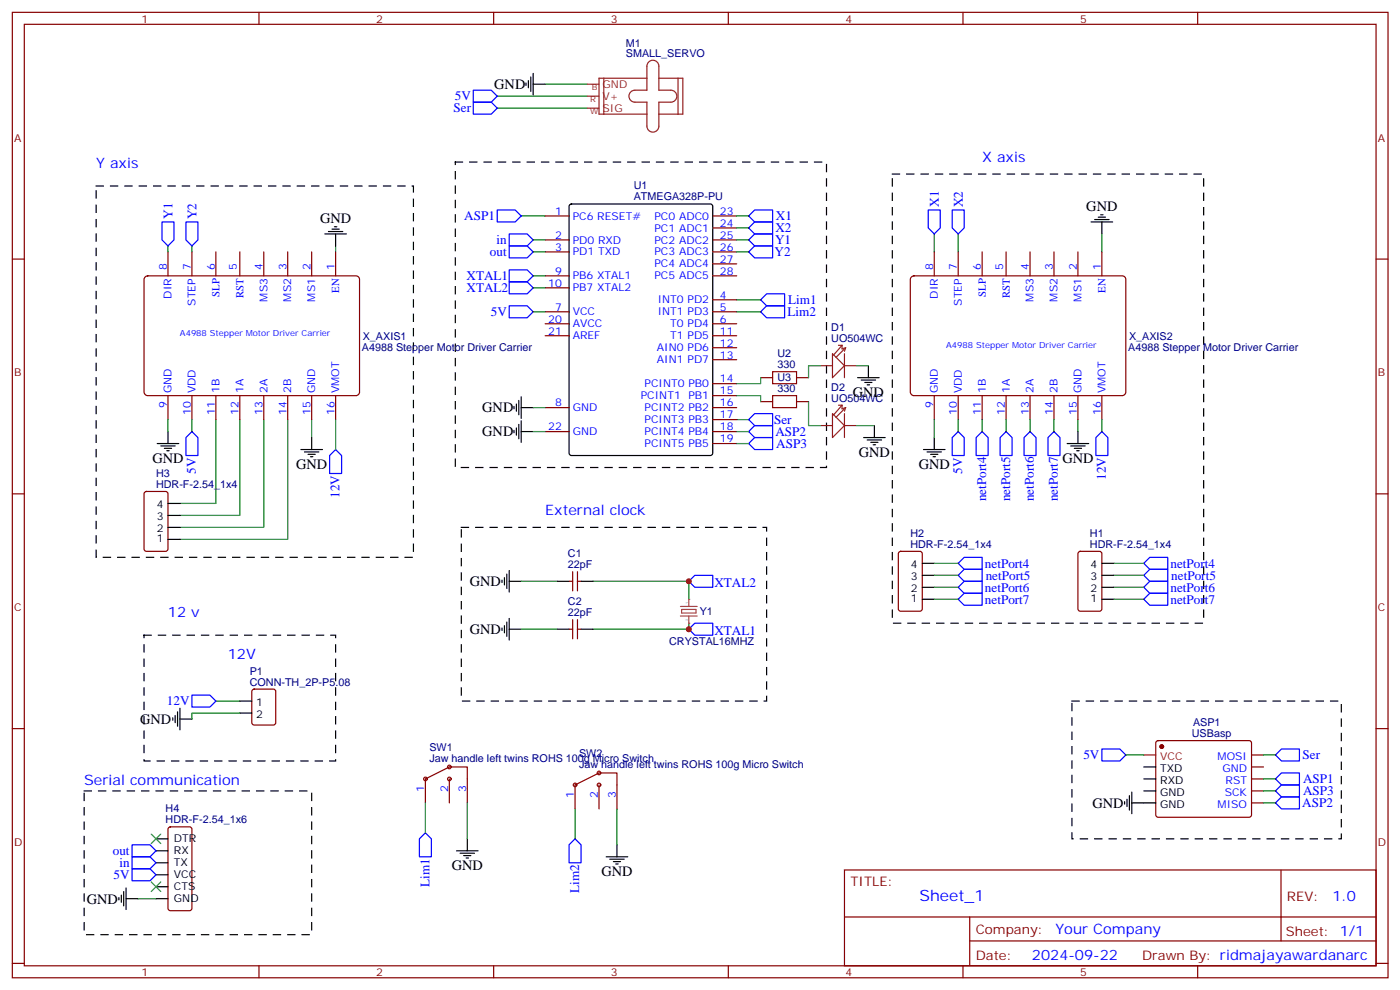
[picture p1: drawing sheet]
<svg xmlns="http://www.w3.org/2000/svg" width="413mm" height="292mm" viewBox="0 0 413 292" stroke-linecap="round" stroke-linejoin="round" font-family="sans-serif">
<g fill="none" stroke="#870000" stroke-width=".35">
<path d="M3.6 3.6h405.4v284.4h-405.4zM7.2 7.2h398.2v277.2h-398.2zM76.3 3.6v3.6M145.5 3.6v3.6M214.6 3.6v3.6M283.7 3.6v3.6M352.9 3.6v3.6M3.6 76.3h3.6M405.4 76.3h3.6M3.6 145.5h3.6M405.4 145.5h3.6M3.6 214.6h3.6"/>
<path d="M74.4 203.2l.5-.2h5.6l.7 .4v9.4l-.4 .7h-5.9l-.7-.4v-9.4zM340.8 218.3l.4-.2h26.9l.5 .2 .2 .5v21.2l-.3 .5-.4 .2h-26.9l-.5-.2-.2-.5v-21.2zM405.4 214.6h3.6M368.8 222.4h3.5M368.8 225.9h3.5M368.8 229.4h3.5M368.8 232.9h3.5M368.8 236.5h3.5M49.7 243.7l.5-.2h5.6l.7 .5 .1 23.5-.5 .7h-5.9l-.6-.4-.1-23.6zM248.8 256.2h156.6v28.2h-156.6zM377.4 256.2v20.9M248.8 270.1h156.5"/>
<path d="M285.7 277.1h119.6M285.7 270.1v14.1M3.6 283.7h3.6M76.3 284.4v3.6M145.5 284.4v3.6M214.6 284.4v3.6M283.7 284.4v3.6M352.9 284.4v3.6M405.4 283.7h3.6"/>
</g>
<g fill="none" stroke="#008700" stroke-width=".35">
<path d="M146.5 31.9h26.5M146.5 28.3h26.5M160.6 24.8h12.4M49.5 72.4v1.8M56.6 72.4v1.8M98.9 72.4v1.8M153.6 63.6h7M275.3 68.9v5.3M282.3 68.9v5.3M324.7 68.9v5.3M91.8 123.6v5.3M217.1 123.6h3.5"/>
<path d="M174.7 171.2h28.3v5.3M203 183.6v1.7h-28.3M63.6 206.5h7.1M40.7 264.7h5.3"/>
</g>
<path d="M28.3 54.8h93.5v109.3h-93.5zM134.2 47.7h109.3v90h-109.3zM262.9 51.3h91.7v132.3h-91.7zM42.4 187.1h56.5v37h-56.5zM315.8 206.5h79.4v40.6h-79.4zM24.8 232.9h67v42.4h-67z" fill="none" stroke="#000" stroke-width=".35" stroke-dasharray="2.1 2.1"/>
<g fill="none" stroke="#00f" stroke-width=".35">
<path d="M139.5 30.1h5.2l1.8 1.8-1.8 1.7h-5.2zM139.5 26.6h5.2l1.8 1.7-1.8 1.8h-5.2zM146.5 61.8h5.3l1.8 1.8-1.8 1.8h-5.3zM150 72.4h5.3l1.8 1.8-1.8 1.8h-5.3zM150 68.9h5.3l1.8 1.8-1.8 1.7h-5.3zM150 79.5h5.3l1.8 1.7-1.8 1.8h-5.3zM150 90.1h5.3l1.8 1.7-1.8 1.8h-5.3zM150 83h5.3l1.8 1.8-1.8 1.7h-5.3zM220.6 130.6l1.8-1.7h5.2v3.5h-5.2zM220.6 127.1l1.8-1.8h5.2v3.6h-5.2zM222.4 121.8h5.2v3.5h-5.2l-1.8-1.7zM56.6 204.7h5.2l1.8 1.8-1.8 1.7h-5.2z"/>
<path d="M324.7 220.6h5.3l1.7 1.8-1.7 1.7h-5.3zM375.8 236.5l1.8-1.8h5.3v3.5h-5.3zM375.8 232.9l1.8-1.7h5.3v3.5h-5.3zM375.8 229.4l1.8-1.8h5.3v3.6h-5.3zM375.8 222.4l1.8-1.8h5.3v3.5h-5.3zM38.9 255.9h5.3l1.8 1.7-1.8 1.8h-5.3zM38.9 248.8h5.3l1.8 1.8-1.8 1.7h-5.3zM38.9 252.3h5.3l1.8 1.8-1.8 1.8h-5.3z"/>
</g>
<g fill="none" stroke="#000" stroke-width=".35">
<path d="M155 24.4v.8M155.7 23.7v2.2M156.4 22.7v4.2M157.1 24.8h3.5M157.1 21.6v6.4M70.7 206.5h3.5M70.7 210h3.5M331.4 236.1v.7M332.1 235.4v2.1M332.8 234.4v4.2M333.5 236.5h7M333.5 233.3v6.3"/>
<path d="M337 225.9h3.5M337 229.4h3.5M337 232.9h3.5M46 247.1h3.5M46 250.6h3.5M46 254.1h3.5M46 257.6h3.5M35 264.3v.7M35.7 263.6v2.1M36.4 262.6v4.2M37.1 264.7h3.6M37.1 261.5v6.4"/>
<path d="M46 261.2h3.5M46 264.7h3.5"/>
</g>
<circle cx="342.3" cy="219.9" r=".53" fill="#870000" stroke="#870000" stroke-width=".35"/>
<path d="M337 222.4h3.5" fill="none" stroke="#f00" stroke-width=".35"/>
<path d="M191.1 18.3a1.76 1.76 0 0 1 1.9-.4 1.76 1.76 0 0 1 1.1 1.6v7.1h3.6a1.76 1.76 0 0 1 1.7 1.7 1.76 1.76 0 0 1-1.7 1.8h-3.6v7a1.76 1.76 0 0 1-1.7 1.8 1.76 1.76 0 0 1-1.8-1.8v-7h-3.5a1.76 1.76 0 0 1-1.8-1.8 1.76 1.76 0 0 1 1.8-1.7h3.5v-7.1zM173 31.9h3.5M173 28.3h3.5M173 24.8h3.5M177.9 23v10.6M190.6 23h-14.1v10.6h14.1M194.1 23h7.1v10.6h-7.1M199.8 23v10.6" fill="none" stroke="#8c2424" stroke-width=".35"/>
<path d="M44.6 245.6l2.8 2.9M44.6 259.8l2.8 2.8M47.4 245.6l-2.8 2.9M47.4 259.8l-2.8 2.8" fill="none" stroke="#3c3" stroke-width=".35"/>
<path d="M200.5 178.6h4.9M200.8 179.5h4.3v1.1h-4.3zM203 176.5v2.1M200.5 181.4h4.9M203 181.4v2.2" fill="none" stroke="#a64a4a" stroke-width=".35"/>
<g fill="#a64a4a">
<circle cx="203" cy="183.6" r=".18"/>
<circle cx="203" cy="176.5" r=".18"/>
</g>
<g fill="none" stroke="#870000" stroke-width=".35">
<path d="M49.5 74.2v7M56.6 74.2v7M63.6 74.2v7M70.7 74.2v7M77.7 74.2v7M84.8 74.2v7M91.8 74.2v7M98.9 74.2v7M160.6 63.6h7.1M160.6 70.7h7.1M160.6 74.2h7.1M210 63.6h7.1"/>
<path d="M210 70.7h7.1M210 74.2h7.1M210 67.1h7.1M210 77.7h7.1M275.3 74.2v7M282.3 74.2v7M289.4 74.2v7M296.4 74.2v7M303.5 74.2v7M310.6 74.2v7M317.6 74.2v7M324.7 74.2v7"/>
<path d="M42.7 81.7l.8-.5h61.4l.6 .2 .4 .9v33.5l-.4 .5-.6 .2h-61.7l-.6-.5-.2-.5v-33.2zM160.6 91.8h7.1M160.6 95.4h7.1M160.6 81.2h7.1M160.6 84.8h7.1M160.6 98.9h7.1M210 88.3h7.1M210 91.8h7.1M210 95.4h7.1M210 81.2h7.1M210 98.9h7.1M268.5 81.7l.8-.5h61.4l.6 .2 .4 .9v33.5l-.5 .5-.5 .2h-61.8l-.5-.5-.2-.5v-33.2z"/>
<path d="M49.5 116.5v7.1M56.6 116.5v7.1M63.6 116.5v7.1M70.7 116.5v7.1M77.7 116.5v7.1M84.8 116.5v7.1M91.8 116.5v7.1M98.9 116.5v7.1M210 102.4h7.1M210 105.9h7.1M210 113h7.1M210 116.5h7.1"/>
<path d="M224.1 111.2h3.5M224.1 118.3h3.5M234.7 111.2h3.5M234.7 118.3h3.5M275.3 116.5v7.1M282.3 116.5v7.1M289.4 116.5v7.1M296.4 116.5v7.1M303.5 116.5v7.1M310.6 116.5v7.1M317.6 116.5v7.1M324.7 116.5v7.1"/>
<path d="M160.6 120.1h7.1M160.6 127.1h7.1M210 120.1h7.1M210 123.6h7.1M210 127.1h7.1M210 130.6h7.1M42.7 145l.4-.3h5.7l.6 .5 .1 16.5-.5 .6-5.9 .1-.6-.5-.1-16.4zM167.7 171.2h1M168.7 168.4v5.6M170.1 168.4v5.6M170.1 171.2h1.1M264.9 162.6l.5-.2h5.6l.7 .4v16.5l-.4 .7h-5.9l-.7-.4v-16.5z"/>
<path d="M317.8 162.6l.5-.2h5.7l.6 .4 .1 16.5-.5 .7h-5.9l-.6-.4-.1-16.5zM167.7 185.3h1M168.7 182.5v5.6M170.1 182.5v5.6M170.1 185.3h1.1M125.3 229.4v7.1M132.4 229.4v7.1M137.7 229.4v7.1M169.4 231.2v7M176.5 231.2v7M181.8 231.2v7"/>
</g>
<g fill="none" stroke="#000" stroke-width=".35">
<path d="M95.7 68.9h6.4M96.8 68.2h4.2M97.8 67.5h2.1M98.5 66.8h.7M98.9 68.9v3.5M167.9 60.3l.5-.2h40.9l.7 .4v73l-.5 .6-41.1 .1-.7-.5v-72.9zM321.5 65.4h6.3M322.5 64.7h4.3M323.6 64h2.1M324.3 63.3h.7M324.7 65.4v3.5M151.4 119.7v.7"/>
<path d="M152.2 119v2.1M152.9 117.9v4.3M153.6 116.9v6.3M252.7 111.2h6.3M253.8 111.9h4.2M254.8 112.6h2.1M255.5 113.3h.7M255.9 107.7v3.5M46.3 130.6h6.4M47.4 131.3h4.2M48.4 132h2.2M49.1 132.8h.7"/>
<path d="M49.5 127.1v3.5M88.7 132.4h6.3M89.7 133.1h4.2M90.8 133.8h2.1M91.5 134.5h.7M91.8 128.9v3.5M151.4 126.8v.7M152.2 126v2.2M152.9 125v4.2M153.6 127.1h3.5M153.6 123.9v6.4M153.6 120.1h3.5"/>
<path d="M254.5 128.9h6.3M255.5 129.6h4.3M256.6 130.3h2.1M257.3 131h.7M257.6 125.3v3.6M272.1 132.4h6.3M273.2 133.1h4.2M274.2 133.8h2.1M274.9 134.5h.7M275.3 128.9v3.5M314.4 130.6h6.4M315.5 131.3h4.2"/>
<path d="M316.5 132h2.2M317.3 132.8h.7M317.6 127.1v3.5M49.5 158.9h3.5M49.5 155.3h3.5M49.5 151.8h3.5M49.5 148.3h3.5M147.9 170.9v.7M148.6 170.1v2.2M149.3 169.1v4.2M150 171.2h3.6M150 168v6.4"/>
<path d="M164.1 171.2h3.6M171.2 171.2h3.5M271.7 176.5h3.6M271.7 173h3.6M271.7 169.4h3.6M271.7 165.9h3.6M324.7 176.5h3.5M324.7 173h3.5M324.7 169.4h3.5M324.7 165.9h3.5M147.9 185v.7M148.6 184.3v2.1"/>
<path d="M149.3 183.2v4.2M150 185.3h3.6M150 182.1v6.4M164.1 185.3h3.6M171.2 185.3h3.5M50.9 211.4v.7M51.6 210.7v2.1M52.3 209.7v4.2M53 211.8h3.6M53 208.6v6.3M134.5 250.6h6.4M135.6 251.3h4.2"/>
<path d="M136.6 252h2.1M137.3 252.7h.7M137.7 247.1v3.5M178.6 252.3h6.4M179.7 253h4.2M180.7 253.8h2.1M181.4 254.5h.7M181.8 248.8v3.5"/>
</g>
<path d="M135.9 155.3h90v51.2h-90z" fill="none" stroke="#000" stroke-width=".35" stroke-dasharray="2.1 2.1"/>
<g fill="none" stroke="#008700" stroke-width=".35">
<path d="M157.1 70.7h3.5M157.1 74.2h3.5M217.1 63.6h3.5M217.1 67.1h3.5M217.1 70.7h3.5M217.1 74.2h3.5M157.1 91.8h3.5M157.1 81.2h3.5M157.1 84.8h3.5M217.1 88.3h7M217.1 91.8h7M217.1 116.5h7v1.8"/>
<path d="M224.1 111.2v1.8h-7M238.2 118.3v7h3.6M241.8 107.7h-3.6v3.5M252.3 107.7h3.6M49.5 123.6v3.5M56.6 123.6v3.5M63.6 123.6v24.7h-10.6M70.7 123.6v28.2h-17.7M77.7 123.6v31.7h-24.7M84.8 123.6v35.3h-31.8M98.9 123.6v8.8M157.1 127.1h3.5"/>
<path d="M157.1 120.1h3.5M217.1 127.1h3.5M217.1 130.6h3.5M252.3 125.3h5.3M275.3 123.6v5.3M282.3 123.6v3.5M289.4 123.6v3.5M296.4 123.6v3.5M303.5 123.6v3.5M310.6 123.6v3.5M317.6 123.6v3.5M324.7 123.6v3.5"/>
<path d="M153.6 171.2h10.5M275.3 165.9h7M275.3 169.4h7M275.3 173h7M275.3 176.5h7M328.2 165.9h8.8M328.2 169.4h8.8M328.2 173h8.8M328.2 176.5h8.8M153.6 185.3h10.5M70.7 210h-14.1v1.8M125.3 236.5v8.8"/>
<path d="M137.7 236.5v10.6M169.4 238.2v8.9M181.8 238.2v10.6M331.7 222.4h5.3M372.3 222.4h3.5M372.3 229.4h3.5M372.3 232.9h3.5M372.3 236.5h3.5"/>
</g>
<g fill="none" stroke="#00f" stroke-width=".35">
<path d="M47.7 65.4h3.6v5.3l-1.8 1.7-1.8-1.7zM54.8 65.4h3.5v5.3l-1.7 1.7-1.8-1.7zM220.6 74.2l1.8-1.8h5.2v3.6h-5.2zM220.6 70.7l1.8-1.8h5.2v3.5h-5.2zM220.6 67.1l1.8-1.7h5.2v3.5h-5.2zM220.6 63.6l1.8-1.8h5.2v3.6h-5.2zM273.5 61.8h3.5v5.3l-1.7 1.8-1.8-1.8zM280.6 61.8h3.5v5.3l-1.8 1.8-1.7-1.8zM224.1 88.3l1.8-1.8h5.3v3.6h-5.3zM224.1 91.8l1.8-1.7h5.3v3.5h-5.3zM56.6 127.1l1.7 1.8v5.3h-3.5v-5.3zM98.9 132.4l1.7 1.8v5.3h-3.5v-5.3z"/>
<path d="M282.3 127.1l1.8 1.8v5.3h-3.5v-5.3zM289.4 127.1l1.7 1.8v5.3h-3.5v-5.3zM294.7 128.9l1.7-1.8 1.8 1.8v5.3h-3.5zM301.7 128.9l1.8-1.8 1.8 1.8v5.3h-3.6zM310.6 127.1l1.7 1.8v5.3h-3.5v-5.3zM324.7 127.1l1.7 1.8v5.3h-3.5v-5.3zM204.7 169.4h5.3v3.6h-5.3l-1.7-1.8zM282.3 165.9l1.8-1.8h5.3v3.6h-5.3zM282.3 169.4l1.8-1.7h5.3v3.5h-5.3zM282.3 173l1.8-1.8h5.3v3.5h-5.3zM282.3 176.5l1.8-1.8h5.3v3.6h-5.3zM337 165.9l1.8-1.8h5.3v3.6h-5.3z"/>
<path d="M337 169.4l1.8-1.7h5.3v3.5h-5.3zM337 173l1.8-1.8h5.3v3.5h-5.3zM337 176.5l1.8-1.8h5.3v3.6h-5.3zM204.7 183.6h5.3v3.5h-5.3l-1.7-1.8zM125.3 245.3l1.8 1.8v5.2h-3.5v-5.2zM169.4 247.1l1.8 1.7v5.3h-3.5v-5.3z"/>
</g>
<g fill="none" stroke="#900" stroke-width=".35">
<path d="M125.3 229.4l7.1-3.5h5.3v3.5M169.4 231.2l7.1-3.6h5.3v3.6"/>
<circle cx="125.3" cy="229.4" r=".53"/>
<circle cx="132.4" cy="225.9" r=".53"/>
<circle cx="132.4" cy="229.4" r=".53"/>
<circle cx="169.4" cy="231.2" r=".53"/>
<circle cx="176.5" cy="227.6" r=".53"/>
<circle cx="176.5" cy="231.2" r=".53"/>
</g>
<path d="M227.6 109.5h7.1v3.5h-7.1zM227.6 116.5h7.1v3.6h-7.1z" fill="none" stroke="#a10000" stroke-width=".35"/>
<g fill="none" stroke="#8c2424" stroke-width=".35">
<path d="M241.8 107.7h3.5M245.3 104.2l3.5 3.5-3.5 3.5zM247.1 101.7h1M247.1 119.3h1M248.1 101.7l-2.5 2.8M248.1 101.7v1.1l1.1-.4M248.1 119.3v1.1l1.1-.3M248.1 119.3l-2.5 2.9M248.8 104.2v7M248.8 107.7h3.5M249.2 102.4l-2.9 2.8M249.2 102.4l-.4 1.1"/>
<path d="M241.8 125.3h3.5M245.3 121.8l3.5 3.5-3.5 3.6zM248.8 121.8v7.1M248.8 125.3h3.5M249.2 120.1l-2.9 2.8M249.2 120.1l-.4 1"/>
</g>
<g fill="#c00">
<circle cx="203" cy="185.3" r=".88"/>
<circle cx="203" cy="171.2" r=".88"/>
</g>
<text font-size="4.6" fill="#00f" x="270.9" y="265.3">Sheet_1</text>
<g font-size="4.2">
<text x="145.6" y="26.2">GND</text>
<text x="94.3" y="65.6">GND</text>
<text x="320.1" y="62.1">GND</text>
<text x="251.3" y="116.9">GND</text>
<text x="142.1" y="121.4">GND</text>
<text x="142.1" y="128.5">GND</text>
<text x="44.9" y="136.3">GND</text>
<text x="253" y="134.5">GND</text>
<text x="313" y="136.3">GND</text>
<text x="87.2" y="138">GND</text>
<text x="270.7" y="138">GND</text>
<text x="138.5" y="172.6">GND</text>
<text x="138.5" y="186.7">GND</text>
<text x="41.3" y="213.2">GND</text>
<text x="321.9" y="237.9">GND</text>
<text x="133.1" y="256.2">GND</text>
<text x="177.2" y="258">GND</text>
<text x="25.6" y="266.1">GND</text>
</g>
<g font-size="4.2" fill="#00f">
<text x="289.4" y="47.7">X axis</text>
<text x="28.3" y="49.5">Y axis</text>
<text x="160.6" y="151.8">External clock</text>
<text x="49.5" y="181.8">12 v</text>
<text x="67.1" y="194.1">12V</text>
<text x="24.8" y="231.2">Serial communication</text>
<text x="392.6" y="265.5">1.0</text>
<text x="311" y="275">Your Company</text>
<text x="304.1" y="282.9">2024-09-22</text>
</g>
<g font-size="3.9" fill="#00f">
<text x="134" y="29.5">5V</text>
<text x="133.6" y="33.1">Ser</text>
<text x="50.9" y="64.4" transform="rotate(-90 50.9 64.4)">Y1</text>
<text x="57.9" y="64.5" transform="rotate(-90 57.9 64.5)">Y2</text>
<text x="136.8" y="64.8">ASP1</text>
<text x="228.6" y="64.9">X1</text>
<text x="276.6" y="60.9" transform="rotate(-90 276.6 60.9)">X1</text>
<text x="283.7" y="61" transform="rotate(-90 283.7 61)">X2</text>
<text x="146.3" y="71.9">in</text>
<text x="228.4" y="72">Y1</text>
<text x="228.5" y="68.4">X2</text>
<text x="144.4" y="75.4">out</text>
<text x="228.2" y="75.5">Y2</text>
<text x="137.5" y="82.5">XTAL1</text>
<text x="137.5" y="86">XTAL2</text>
<text x="232.2" y="89.6">Lim1</text>
<text x="144.6" y="93">5V</text>
<text x="232" y="93.1">Lim2</text>
<text x="228.1" y="124.9">Ser</text>
<text x="228.5" y="128.4">ASP2</text>
<text x="228.7" y="131.9">ASP3</text>
<text x="57.7" y="139.5" transform="rotate(-90 57.7 139.5)">5V</text>
<text x="283.5" y="139.5" transform="rotate(-90 283.5 139.5)">5V</text>
<text x="325.8" y="141.3" transform="rotate(-90 325.8 141.3)">12V</text>
<text x="100" y="146.6" transform="rotate(-90 100 146.6)">12V</text>
<text x="290.5" y="147.6" transform="rotate(-90 290.5 147.6)">netPort4</text>
<text x="297.6" y="147.6" transform="rotate(-90 297.6 147.6)">netPort5</text>
<text x="304.7" y="147.6" transform="rotate(-90 304.7 147.6)">netPort6</text>
<text x="311.7" y="147.6" transform="rotate(-90 311.7 147.6)">netPort7</text>
<text x="290.2" y="167.2">netPort4</text>
<text x="344.9" y="167.2">netPort4</text>
<text x="210.5" y="173">XTAL2</text>
<text x="290.4" y="170.7">netPort5</text>
<text x="345.1" y="170.7">netPort5</text>
<text x="290.2" y="174.3">netPort6</text>
<text x="290.2" y="177.8">netPort7</text>
<text x="344.9" y="174.3">netPort6</text>
<text x="344.9" y="177.8">netPort7</text>
<text x="210.5" y="187.1">XTAL1</text>
<text x="49.2" y="207.6">12V</text>
<text x="319.2" y="223.5">5V</text>
<text x="383.8" y="223.6">Ser</text>
<text x="383.9" y="230.7">ASP1</text>
<text x="383.7" y="237.8">ASP2</text>
<text x="383.9" y="234.2">ASP3</text>
<text x="33.2" y="251.7">out</text>
<text x="35.2" y="255.3">in</text>
<text x="33.5" y="258.8">5V</text>
<text x="126.5" y="261.2" transform="rotate(-90 126.5 261.2)">Lim1</text>
<text x="170.6" y="263" transform="rotate(-90 170.6 263)">Lim2</text>
</g>
<g font-size="3.9" fill="#800">
<text x="250.6" y="260.8">TITLE:</text>
<text x="379.2" y="265.5">REV:</text>
<text x="287.5" y="275">Company:</text>
<text x="378.9" y="275.6">Sheet: 1/1</text>
<text x="287.5" y="282.7">Date:</text>
<text x="336.5" y="282.8">Drawn By: ridmajayawardanarc</text>
</g>
<g font-size="3.2" fill="#800">
<text x="41.7" y="6.6">1</text>
<text x="110.9" y="6.6">2</text>
<text x="180" y="6.6">3</text>
<text x="249.2" y="6.6">4</text>
<text x="318.3" y="6.6">5</text>
<text x="4.2" y="41.7">A</text>
<text x="406" y="41.7">A</text>
<text x="4.2" y="110.9">B</text>
<text x="406" y="110.9">B</text>
<text x="4.2" y="180">C</text>
<text x="406" y="180">C</text>
<text x="4.2" y="249.2">D</text>
<text x="406" y="249.2">D</text>
<text x="41.7" y="287.4">1</text>
<text x="110.9" y="287.4">2</text>
<text x="180" y="287.4">3</text>
<text x="249.2" y="287.4">4</text>
<text x="318.3" y="287.4">5</text>
</g>
<g font-size="3.2" fill="#000080">
<text x="184.4" y="16.7">SMALL_SERVO</text>
<text x="184.4" y="13.7">M1</text>
<text x="186.7" y="59">ATMEGA328P-PU</text>
<text x="186.7" y="55.8">U1</text>
<text x="106.9" y="100">X_AXIS1</text>
<text x="244.9" y="100.6">UO504WC</text>
<text x="244.9" y="97.5">D1</text>
<text x="332.7" y="100">X_AXIS2</text>
<text x="106.6" y="103.2">A4988 Stepper Motor Driver Carrier</text>
<text x="229.1" y="105.2">U2</text>
<text x="332.4" y="103.2">A4988 Stepper Motor Driver Carrier</text>
<text x="229.1" y="108.4">330</text>
<text x="229.1" y="112.3">U3</text>
<text x="229.1" y="115.5">330</text>
<text x="244.9" y="118.3">UO504WC</text>
<text x="244.9" y="115.1">D2</text>
<text x="46" y="143.7">HDR-F-2.54_1x4</text>
<text x="46" y="140.5">H3</text>
<text x="268.2" y="161.3">HDR-F-2.54_1x4</text>
<text x="268.2" y="158.1">H2</text>
<text x="321.1" y="161.3">HDR-F-2.54_1x4</text>
<text x="321.1" y="158.1">H1</text>
<text x="167.3" y="167.3">22pF</text>
<text x="167.3" y="164.1">C1</text>
<text x="167.3" y="178.2">C2</text>
<text x="167.3" y="181.4">22pF</text>
<text x="206.2" y="181.2">Y1</text>
<text x="197.2" y="190">CRYSTAL16MHZ</text>
<text x="73.6" y="201.9">CONN-TH_2P-P5.08</text>
<text x="73.6" y="198.7">P1</text>
<text x="351.5" y="213.9">ASP1</text>
<text x="126.5" y="221.1">SW1</text>
<text x="351.2" y="217.1">USBasp</text>
<text x="126.5" y="224.3">Jaw handle left twins ROHS 100g Micro Switch</text>
<text x="170.6" y="226.1">Jaw handle left twins ROHS 100g Micro Switch</text>
<text x="170.6" y="222.9">SW2</text>
<text x="48.8" y="239.2">H4</text>
<text x="48.8" y="242.5">HDR-F-2.54_1x6</text>
</g>
<g font-size="3.2" fill="#8d2323">
<text x="177.6" y="29.4">V+</text>
<text x="177.6" y="25.9">GND</text>
<text x="177.6" y="32.9">SIG</text>
</g>
<g font-size="3.2" fill="#00f">
<text x="163.5" y="63.3">1</text>
<text x="168.7" y="64.7">PC6 RESET#</text>
<text x="192.8" y="64.7">PC0 ADC0</text>
<text x="212.1" y="63.3">23</text>
<text x="163.5" y="70.3">2</text>
<text x="168.7" y="71.7">PD0 RXD</text>
<text x="192.8" y="68.2">PC1 ADC1</text>
<text x="192.8" y="71.7">PC2 ADC2</text>
<text x="212.1" y="66.8">24</text>
<text x="212.1" y="70.3">25</text>
<text x="163.5" y="73.8">3</text>
<text x="168.7" y="75.2">PD1 TXD</text>
<text x="192.8" y="75.2">PC3 ADC3</text>
<text x="212.1" y="73.8">26</text>
<text x="212.1" y="77.4">27</text>
<text x="49.1" y="79.5" transform="rotate(-90 49.1 79.5)">8</text>
<text x="56.2" y="79.5" transform="rotate(-90 56.2 79.5)">7</text>
<text x="63.3" y="79.5" transform="rotate(-90 63.3 79.5)">6</text>
<text x="69.8" y="79.5" transform="rotate(-90 69.8 79.5)">5</text>
<text x="77.4" y="79.5" transform="rotate(-90 77.4 79.5)">4</text>
<text x="84.4" y="79.5" transform="rotate(-90 84.4 79.5)">3</text>
<text x="91.5" y="79.5" transform="rotate(-90 91.5 79.5)">2</text>
<text x="98.5" y="79.5" transform="rotate(-90 98.5 79.5)">1</text>
<text x="163.5" y="80.9">9</text>
<text x="168.7" y="82.3">PB6 XTAL1</text>
<text x="192.8" y="78.8">PC4 ADC4</text>
<text x="192.8" y="82.3">PC5 ADC5</text>
<text x="212.1" y="80.9">28</text>
<text x="274.9" y="79.5" transform="rotate(-90 274.9 79.5)">8</text>
<text x="282" y="79.5" transform="rotate(-90 282 79.5)">7</text>
<text x="289" y="79.5" transform="rotate(-90 289 79.5)">6</text>
<text x="295.6" y="79.5" transform="rotate(-90 295.6 79.5)">5</text>
<text x="303.1" y="79.5" transform="rotate(-90 303.1 79.5)">4</text>
<text x="310.2" y="79.5" transform="rotate(-90 310.2 79.5)">3</text>
<text x="317.3" y="79.5" transform="rotate(-90 317.3 79.5)">2</text>
<text x="324.3" y="79.5" transform="rotate(-90 324.3 79.5)">1</text>
<text x="50.6" y="87.9" transform="rotate(-90 50.6 87.9)">DIR</text>
<text x="57.6" y="90" transform="rotate(-90 57.6 90)">STEP</text>
<text x="64.7" y="87.4" transform="rotate(-90 64.7 87.4)">SLP</text>
<text x="71.7" y="87.7" transform="rotate(-90 71.7 87.7)">RST</text>
<text x="78.8" y="88.8" transform="rotate(-90 78.8 88.8)">MS3</text>
<text x="85.8" y="88.8" transform="rotate(-90 85.8 88.8)">MS2</text>
<text x="92.9" y="88.8" transform="rotate(-90 92.9 88.8)">MS1</text>
<text x="99.9" y="86.2" transform="rotate(-90 99.9 86.2)">EN</text>
<text x="161.5" y="84.4">10</text>
<text x="168.7" y="85.8">PB7 XTAL2</text>
<text x="193.8" y="89.4">INT0 PD2</text>
<text x="212.1" y="87.9">4</text>
<text x="276.3" y="87.9" transform="rotate(-90 276.3 87.9)">DIR</text>
<text x="283.4" y="90" transform="rotate(-90 283.4 90)">STEP</text>
<text x="290.4" y="87.4" transform="rotate(-90 290.4 87.4)">SLP</text>
<text x="297.5" y="87.7" transform="rotate(-90 297.5 87.7)">RST</text>
<text x="304.6" y="88.8" transform="rotate(-90 304.6 88.8)">MS3</text>
<text x="311.6" y="88.8" transform="rotate(-90 311.6 88.8)">MS2</text>
<text x="318.7" y="88.8" transform="rotate(-90 318.7 88.8)">MS1</text>
<text x="325.7" y="86.2" transform="rotate(-90 325.7 86.2)">EN</text>
<text x="161.5" y="95">20</text>
<text x="163.5" y="91.5">7</text>
<text x="168.7" y="92.9">VCC</text>
<text x="193.8" y="92.9">INT1 PD3</text>
<text x="212.1" y="91.5">5</text>
<text x="212.1" y="95">6</text>
<text x="161.5" y="98.5">21</text>
<text x="168.7" y="96.4">AVCC</text>
<text x="168.7" y="99.9">AREF</text>
<text x="197.5" y="96.4">T0 PD4</text>
<text x="197.5" y="99.9">T1 PD5</text>
<text x="212.1" y="98.5">11</text>
<text x="193.6" y="103.5">AIN0 PD6</text>
<text x="193.6" y="107">AIN1 PD7</text>
<text x="212.1" y="102.1">12</text>
<text x="212.1" y="105.6">13</text>
<text x="212.1" y="112.6">14</text>
<text x="50.6" y="115.8" transform="rotate(-90 50.6 115.8)">GND</text>
<text x="57.6" y="115.8" transform="rotate(-90 57.6 115.8)">VDD</text>
<text x="64.7" y="115.8" transform="rotate(-90 64.7 115.8)">1B</text>
<text x="71.7" y="115.8" transform="rotate(-90 71.7 115.8)">1A</text>
<text x="78.8" y="115.8" transform="rotate(-90 78.8 115.8)">2A</text>
<text x="85.8" y="115.8" transform="rotate(-90 85.8 115.8)">2B</text>
<text x="92.9" y="115.8" transform="rotate(-90 92.9 115.8)">GND</text>
<text x="99.9" y="115.8" transform="rotate(-90 99.9 115.8)">VMOT</text>
<text x="163.5" y="119.7">8</text>
<text x="188.8" y="117.6">PCINT1</text>
<text x="189.9" y="114.1">PCINT0 PB0</text>
<text x="202.8" y="117.6">PB1</text>
<text x="212.1" y="116.2">15</text>
<text x="212.1" y="119.7">16</text>
<text x="276.3" y="115.8" transform="rotate(-90 276.3 115.8)">GND</text>
<text x="283.4" y="115.8" transform="rotate(-90 283.4 115.8)">VDD</text>
<text x="290.4" y="115.8" transform="rotate(-90 290.4 115.8)">1B</text>
<text x="297.5" y="115.8" transform="rotate(-90 297.5 115.8)">1A</text>
<text x="304.6" y="115.8" transform="rotate(-90 304.6 115.8)">2A</text>
<text x="311.6" y="115.8" transform="rotate(-90 311.6 115.8)">2B</text>
<text x="318.7" y="115.8" transform="rotate(-90 318.7 115.8)">GND</text>
<text x="325.7" y="115.8" transform="rotate(-90 325.7 115.8)">VMOT</text>
<text x="49.1" y="120.3" transform="rotate(-90 49.1 120.3)">9</text>
<text x="56.2" y="122.3" transform="rotate(-90 56.2 122.3)">10</text>
<text x="63.3" y="122.3" transform="rotate(-90 63.3 122.3)">11</text>
<text x="70.3" y="122.3" transform="rotate(-90 70.3 122.3)">12</text>
<text x="77.4" y="122.3" transform="rotate(-90 77.4 122.3)">13</text>
<text x="84.4" y="122.3" transform="rotate(-90 84.4 122.3)">14</text>
<text x="91.5" y="122.3" transform="rotate(-90 91.5 122.3)">15</text>
<text x="98.5" y="122.3" transform="rotate(-90 98.5 122.3)">16</text>
<text x="168.7" y="121.1">GND</text>
<text x="189.9" y="121.1">PCINT2 PB2</text>
<text x="189.9" y="124.6">PCINT3 PB3</text>
<text x="212.1" y="123.2">17</text>
<text x="274.9" y="120.3" transform="rotate(-90 274.9 120.3)">9</text>
<text x="282" y="122.3" transform="rotate(-90 282 122.3)">10</text>
<text x="289" y="122.3" transform="rotate(-90 289 122.3)">11</text>
<text x="296.1" y="122.3" transform="rotate(-90 296.1 122.3)">12</text>
<text x="303.1" y="122.3" transform="rotate(-90 303.1 122.3)">13</text>
<text x="310.2" y="122.3" transform="rotate(-90 310.2 122.3)">14</text>
<text x="317.3" y="122.3" transform="rotate(-90 317.3 122.3)">15</text>
<text x="324.3" y="122.3" transform="rotate(-90 324.3 122.3)">16</text>
<text x="161.5" y="126.8">22</text>
<text x="168.7" y="128.2">GND</text>
<text x="189.9" y="128.2">PCINT4 PB4</text>
<text x="189.9" y="131.7">PCINT5 PB5</text>
<text x="212.1" y="126.8">18</text>
<text x="212.1" y="130.3">19</text>
<text x="358.8" y="223.8">MOSI</text>
<text x="360.2" y="227.3">GND</text>
<text x="125" y="233.2" transform="rotate(-90 125 233.2)">1</text>
<text x="132" y="233.2" transform="rotate(-90 132 233.2)">2</text>
<text x="137.3" y="233.2" transform="rotate(-90 137.3 233.2)">3</text>
<text x="361.1" y="230.8">RST</text>
<text x="169.1" y="235" transform="rotate(-90 169.1 235)">1</text>
<text x="176.1" y="235" transform="rotate(-90 176.1 235)">2</text>
<text x="181.4" y="235" transform="rotate(-90 181.4 235)">3</text>
<text x="358.8" y="237.9">MISO</text>
<text x="360.9" y="234.4">SCK</text>
</g>
<g font-size="3.2">
<text x="46.2" y="149.7">4</text>
<text x="46.2" y="153.2">3</text>
<text x="46.2" y="159.6">1</text>
<text x="46.2" y="156.7">2</text>
<text x="268.4" y="167.3">4</text>
<text x="321.3" y="167.3">4</text>
<text x="268.4" y="170.9">3</text>
<text x="321.3" y="170.9">3</text>
<text x="268.4" y="177.2">1</text>
<text x="268.4" y="174.4">2</text>
<text x="321.3" y="177.2">1</text>
<text x="321.3" y="174.4">2</text>
<text x="75.5" y="207.9">1</text>
<text x="75.5" y="211.4">2</text>
<text x="341.8" y="227.3">TXD</text>
<text x="341.8" y="230.8">RXD</text>
<text x="341.8" y="234.4">GND</text>
<text x="341.8" y="237.9">GND</text>
<text x="51.3" y="248.1">DTR</text>
<text x="51.3" y="251.6">RX</text>
<text x="51.3" y="255.2">TX</text>
<text x="51.3" y="258.7">VCC</text>
<text x="51.3" y="262.2">CTS</text>
<text x="51.3" y="265.7">GND</text>
</g>
<text font-size="3.2" fill="#f00" x="341.8" y="223.8">VCC</text>
<g font-size="2.5" fill="#8d2323">
<text x="174.4" y="26.6">B</text>
<text x="173.9" y="33.6">W</text>
<text x="173.9" y="30.1">R</text>
</g>
<g font-size="2.5" fill="#00f">
<text x="53" y="98.9">A4988 Stepper Motor Driver Carrier</text>
<text x="278.8" y="102.4">A4988 Stepper Motor Driver Carrier</text>
</g>
<g font-size="1.1" fill="#4ba54b">
<text x="202.9" y="177.8" transform="rotate(-90 202.9 177.8)">1</text>
<text x="202.9" y="182.9" transform="rotate(-90 202.9 182.9)">2</text>
</g>
</svg>
